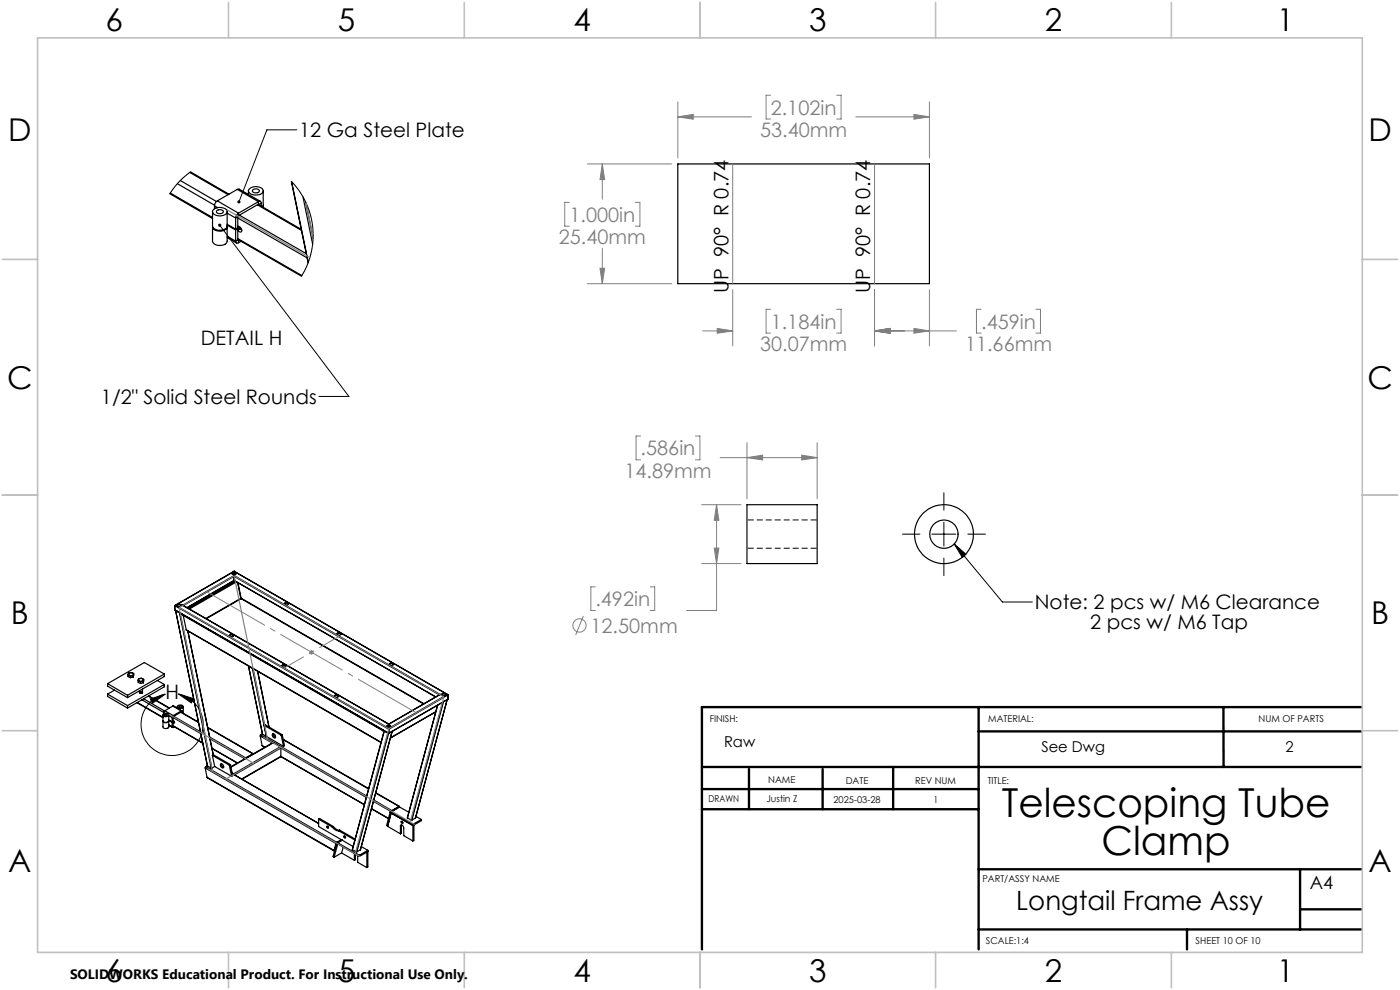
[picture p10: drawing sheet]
<svg xmlns="http://www.w3.org/2000/svg" width="297mm" height="210mm" viewBox="0 0 297 210" stroke-linecap="round" stroke-linejoin="round" font-family="sans-serif">
<g fill="none" stroke="#000" stroke-width=".25">
<path d="M37.6 39l7.9 4.5M38.3 38.3l7.6 4.4M40.3 36.6l8.1 4.7M40.4 36.5l8.2 4.7M61.8 38.5l3.6 17.3M61.9 38.6l3.5 17.1M143.8 34.8h53.4v25.4h-53.4zM36 41.1l9.1 5.2M36.1 40.9l9 5.2M45.1 48a1.4 1.4 0 0 0 1.8 1l.7-.1a.76 .76 0 0 0 .6-.9M45.1 48.1v3.1a1.8 1.8 0 0 0 3.1 0v-3.1M45.1 44.9v3a1.83 1.83 0 0 0 3.1 .2v-3.2"/>
<path d="M45.3 44.4a2.1 2.1 0 0 1 2.9 .3 1.38 1.38 0 0 1-1.8 1.1l-1-.3a.66 .66 0 0 1-.1-1.1zM45.5 43.7v.6M45.5 43.7l.7 .4M46 44.7a.86 .86 0 0 1 1.4 .2 .86 .86 0 0 1-1.5 0zM46.1 42.6l-.3 .3-.3 .8M46.1 42.6l4.5 2.6M48.2 50.4l2 1.1M48.2 47.6l1.8 1M48.2 47.8l1.8 1M48.2 45.2l1.8 1M48.2 50.1l1.8 1M50 51.1a.37 .37 0 0 0 .2 .4 .37 .37 0 0 0 .4 0"/>
<path d="M50 46.2v2.4M50 48.8v2.3M50.3 48.4l.1 .1M50.3 40.2l.5-.1 4.4 2.6M50.3 40.2l4.5 2.6M50.3 40.2l-4.2 2.4M50.4 48a.81 .81 0 0 1 .8 1.2h-.4l-.4-.4 .6-.3M50.4 50.9h.2M50.4 50.8l13.6 7.8M50.4 48.2l.6 .3M50.4 46l-.4 .2M50.4 46v2.3l-.4 .3"/>
<path d="M50.4 48.5v2.4M50.4 48.5l-.4 .3M50.4 50.9l-.4 .2M50.4 46.2l14.8 8.5M50.4 50.6l13.6 7.8M50.6 45.2l-.4 .5-.2 .5M50.6 45.7l-.2 .3M50.6 45.2v.5M50.6 50.9v.6M50.7 50.9h-.1M50.8 45.6l14.1 8.2M51 48.5l.3 .3"/>
<path d="M51.2 51.2l-.6 .3M52.7 40.5v.8M53 40a2.05 2.05 0 0 1 2.8 .3 1.32 1.32 0 0 1-1.8 1.1l-.9-.3a.61 .61 0 0 1-.1-1.1zM53.6 40.3a.9 .9 0 0 1 1.4 .2 .86 .86 0 0 1-1.4 0zM54.6 43.5l9.3 5.4M54.8 43.3l9.1 5.3M54.8 42.8a.35 .35 0 0 1 .4-.1 .35 .35 0 0 1 .2 .4M54.8 43.3l.2 .1M54.8 42.8l-4.2 2.4M54.8 42.8v.5M54.8 43.3l-4.2 2.4M55 43.4v.1"/>
<path d="M55.4 43.1l-.4 .3M55.4 43.1v.6M55.8 40.5v3l-.1 .4M55.8 43.6v.3M55.8 43.7v.3M64.3 41.8l2 10M64.9 42.9l1.5 7.6M158.5 107.1h14.9v12.4h-14.9zM37.1 129.4l45.4 26.2M37.1 128.5l45.4 26.2M37.1 129.4l45.4 26.1M37.1 128.5v.9"/>
<path d="M37.2 128.4l-.1 .1M37.2 128.4l45.3 26.1M37.2 128.4h.3M37.3 129.5h.1M37.3 129.5l6.7 33M37.3 129.5l.8 .5M37.5 128.4l.4 .2 .6-.2M37.5 128.4a.51 .51 0 0 1 .5-.3 .51 .51 0 0 1 .5 .3M37.6 128.4l.3-.1 .5 .1M38.1 130h.1M38.1 130l6.7 32.9M38.2 130l6.7 32.9"/>
<path d="M38.3 130.1l42.9 24.9M38.3 130.1l42.9 24.8M38.3 130.1h.1M38.5 128.4h.2M38.7 128.4h.1M38.7 128.4l43.8 25.2M38.9 130.6l.6 3M39.5 133.6l41.3 23.9M39.5 133.6l41.3 23.8M39.8 133.8l5.4 26.4M39.9 133.9l5.4 26.2M48.7 134.9a.59 .59 0 0 1 .8 0"/>
<path d="M48.7 134.7a.43 .43 0 0 1 .5-.2 .43 .43 0 0 1 .3 .4 .44 .44 0 0 1-.5 .2 .44 .44 0 0 1-.3-.4zM49.2 121.5h.1a.37 .37 0 0 1 .5-.2 .37 .37 0 0 1 .2 .5 .42 .42 0 0 1-.5 .1 .42 .42 0 0 1-.3-.4zM49.2 121.7l.3-.2 .6 .2M49.6 123.2l.2 .1M49.7 122.1v.2M49.7 121.2h.1M49.7 123.1h.1M49.7 121.2l-12.6 7.2M49.7 123.1l-10 5.8 10-5.8M49.7 121.2l45.3 26.1M49.7 123.1l42.7 24.7-42.7-24.7M49.7 122.1l-11 6.3"/>
<path d="M49.7 121.2l-12.5 7.2M49.7 121.2v.9M49.7 122.3v.8M49.7 121.2l45.2 26.1M49.7 122.1l43.7 25.2M49.7 122.3l-10.8 6.1M49.7 122.3l43.5 25.1M49.9 123.3l-9.9 5.7M50.2 123.4l-10 5.8M50.4 123.6l.7 3.3M50.5 123.6l.7 3.3M51.1 126.9l.1 .1"/>
<path d="M51.1 126.9l-7.4 4.3M51.2 126.9v.1M51.2 127l-7.5 4.3M51.2 127l38.7 22.3M51.2 126.9l38.8 22.4M60.4 128.1a.59 .59 0 0 1 .8 0M60.5 127.9l.1-.1a.34 .34 0 0 1 .4 0 .34 .34 0 0 1 .1 .5h-.1a.34 .34 0 0 1-.5 0 .34 .34 0 0 1 0-.4zM71.5 134.5a.63 .63 0 0 1 .9 0M71.6 134.3h.1a.38 .38 0 0 1 .4-.1 .38 .38 0 0 1 .2 .4 .39 .39 0 0 1-.5 .2 .39 .39 0 0 1-.2-.5zM22.8 147.2l4.3 2.5M22.8 147.2v.5l4.3 2.5M22.8 145v.5l4.3 2.5"/>
<path d="M22.8 145l4.3 2.5M24.3 146.4l-1.5 .8M27.1 147.5v.5M27.1 149.7v.5M27.2 143.2l.2 .1M27.2 143.2v.3l.5 .2M27.2 142.9l.2 .4M27.2 142.9v.3M27.4 143.3h.6M27.4 143.3l.3 .1M27.6 142.7l-.4 .2M27.6 142.7l.5 .1"/>
<path d="M27.7 143.4v.3M28 143.3h.3M28 143.3l-.3 .1M28.1 142.8l.2 .2M28.1 142.8l.3 .1M28.3 143.3v.3M28.3 143.6l-.6 .1M28.3 143l-.3 .3M28.3 143v.3M28.4 142.9l-.1 .1M28.4 142.9l-.1 .7M29 149l5.6 3.3"/>
<path d="M29.1 149l5.5 3.1M29.3 144.4l.3 .1M29.3 144.4v.4l.5 .2M29.4 144.2l.2 .3M29.4 144.2l-.1 .2M29.6 144.5h.5M29.6 144.5l.2 .1M29.6 146.5l.1 .3M29.6 146.9l.3-.1 .3 .2h-.6M29.6 146.7a.29 .29 0 0 0 .1 .3 .29 .29 0 0 0 .4 0M29.7 143.9l-.3 .3M29.7 143.9l.5 .1"/>
<path d="M29.7 146.7l.4 .1M29.7 147h.4M29.7 146.7l-.1 .2M29.7 146.8l-.1 .1M29.8 144.6v.4M29.9 147l.3-.1v-.2v.2l-.1 .1M30.1 146.8l.1 .1zM30.1 146.8l.1 .1M30.1 148.4l4.6 2.7M30.1 144.5l-.3 .1M30.2 144l.2 .3M30.2 146.2v.4l-.5 .2"/>
<path d="M30.2 144l.3 .1M30.4 144.5h-.3M30.4 144.5v.3M30.4 144.8l-.6 .2M30.4 144.3l-.3 .2M30.4 144.3v.2M30.5 144.1l-.1 .2M30.5 144.1l-.1 .7M30.5 148.2l4.4 2.6M31.5 147.7l4.4 2.5M31.5 147.6l4.4 2.6M33.4 144.3l1.5 .9"/>
<path d="M34.6 152.9a.68 .68 0 0 0 .6 .4 .68 .68 0 0 0 .6-.4M34.6 153v1.2a.68 .68 0 0 0 .6 .3 .68 .68 0 0 0 .6-.3v-1.2M34.6 152.9a.71 .71 0 0 0 1.2 0M34.6 151.5a.67 .67 0 0 1 1.2 .3 .69 .69 0 0 1-1.2-.3zM34.6 151.7v1.2M34.7 151.2v.2M34.7 151.2l.3 .1M34.9 145.2l-7.8 4.5M34.9 143v.5l-7.8 4.5M34.9 145.2v.5l-7.8 4.5M34.9 143l-4.3-2.5-7.8 4.5M34.9 143l-7.8 4.5"/>
<path d="M34.9 151.6l.1-.1a.25 .25 0 0 1 .3 0 .25 .25 0 0 1 .1 .3 .27 .27 0 0 1-.3 .1 .27 .27 0 0 1-.2-.3zM35 150.8l-.3 .4M35 150.8l1.8 1M35.8 153.9l.8 .4M35.8 151.7v1.2M35.8 152.7l.7 .4M35.8 152.8l.7 .4M35.8 151.8l.7 .4M35.8 153.7l.7 .5M36.5 154.2l.3 .1M36.5 152.2v.9M36.5 153.2v1"/>
<path d="M36.7 149.8l.1-.1 1.8 1.1M36.7 149.8l1.8 1M36.7 149.8l-1.7 1M36.7 153.1h.1M36.7 152.9l.3 .2-.1 .3-.2-.2 .2-.1M36.7 154l.1 .1M36.7 154l6.3 3.6M36.7 153l.2 .1M36.7 152.1l-.2 .1M36.7 152.1v.9M36.7 153.1v.9M36.7 153l-.2 .1"/>
<path d="M36.7 153.1l-.2 .1M36.7 154l-.2 .2M36.7 152.2l5.9 3.4M36.7 153.9l6.3 3.7M36.8 151.8l-.3 .4M36.8 152l-.1 .1M36.8 151.8v.2M36.8 154.1v.2M36.8 154v.1M36.9 152l5.6 3.2M36.9 153.1l.1 .1M37 154.2l-.2 .1"/>
<path d="M37.6 149.9v.3M37.6 149.8l.1-.1a.67 .67 0 0 1 1.1 .3 .69 .69 0 0 1-1.2-.2zM38 149.8a.25 .25 0 0 1 .4-.1 .25 .25 0 0 1 .1 .3 .3 .3 0 0 1-.4 .1 .3 .3 0 0 1-.1-.3zM38.3 151.1l3.8 2.1M38.4 151.1l3.7 2.1M38.5 150.8l.2 .1M38.5 151v.1M38.5 150.8l-1.7 1M38.5 150.8v.2M38.5 151l-1.7 1M38.5 151.1h.1M38.7 150.9l-.2 .2"/>
<path d="M38.7 150.9v.3M38.8 151.2v.1M38.9 149.9l-.1 1.4M38.9 151.2v.1M44.1 154.3l9.6 5.6M44.1 154.4l9.5 5.5M44.5 156.3l7.6 4.5M44.6 156.7l7.3 4.3M44.9 158.7l5.5 3.1M45 158.8l5.3 3.1M52.7 141.3l3 14.4M53.5 141.7l3 14.5"/>
<path d="M53.6 159.9h.2M53.6 159.9l-1.5 .9M53.7 141.8l2.4 12M54.6 142.4l2.4 11.8M54.7 142.4l2.4 11.8M55.2 156.1l.4 2M55.2 156.1l2.5 1.5M55.3 155.9l-.1 .2M55.3 155.9l22.5 13M55.6 158.1l.6 .4M55.7 155.7h.1M55.7 155.7l-.4 .2"/>
<path d="M55.7 155.7l.8 .5M56.1 153.9l.5 2.3 3.5 2.1M56.1 153.9l3.6 2.1M56.1 153.9l.2-.1 3.6 2M56.5 156.2h.1M57.8 155.7a.53 .53 0 0 1 .6 .3 .53 .53 0 0 1-.1 .6 .63 .63 0 0 1-.5-.9zM58 157.6l-9 5.1M58 157.6l1.4 .8M58.3 155.8l-.3-.2v.4l.4 .4M59.4 158.4l.2 .3M59.4 158.4l-9.8 5.7M59.6 158.7v1.7"/>
<path d="M59.6 158.7l18.1 10.4M59.6 158.7l-9.8 5.7M59.7 156l.4 2.3M59.8 141.3a.63 .63 0 0 1 .9 0M59.8 141.1a.47 .47 0 0 1 .5-.1 .47 .47 0 0 1 .3 .3 .47 .47 0 0 1-.4 .2 .47 .47 0 0 1-.4-.4zM59.9 155.8l-.2 .2M59.9 155.8l.5 2.4-.3 .1M60.1 156.8l18.1 10.5M60.1 156.9l18.1 10.4M70.9 147.7a.59 .59 0 0 1 .9 0M70.9 147.5a.47 .47 0 0 1 .5-.1 .47 .47 0 0 1 .4 .4 .47 .47 0 0 1-.5 .1 .47 .47 0 0 1-.4-.4zM81.2 154.9v.1"/>
<path d="M81.2 154.9h.1M81.4 154.9l-.2 .1M81.5 155.1l-6.7 25.1M81.5 155.1l.8 .4M82.1 153.9a.37 .37 0 0 1 .5-.1 .37 .37 0 0 1 .2 .4 .42 .42 0 0 1-.5 .1 .42 .42 0 0 1-.2-.4zM82.1 154.1l.2-.2 .6 .2M82.3 155.5h.1M82.3 155.5l-6.7 25.2M82.4 155.6l-6.7 25.1M82.5 154.5v.2M82.5 153.6h.1M82.5 155.5v.1"/>
<path d="M82.5 153.6v.9M82.5 154.7v.9M82.6 141a.59 .59 0 0 1 .9 0M82.6 140.8a.4 .4 0 0 1 .5-.2 .4 .4 0 0 1 .3 .5h-.1a.41 .41 0 0 1-.7-.3zM83.2 155.1l-6.8 25.2M92.4 151l-9.6 5.6M92.9 149.6l-6.5 23.9M93.4 147.3h-.1M93.4 147.3l-10.9 6.3M93.4 147.3h.3M93.7 147.3a.51 .51 0 0 0 .5 .3 .51 .51 0 0 0 .4-.3M93.7 147.3l.4-.2 .5 .2"/>
<path d="M93.7 147.4l.4-.2 .5 .2M93.9 149l-6.7 24.9M94.1 148.9l-6.7 25M94.6 147.3h.3M94.9 148.4l-6.8 25.1M94.9 147.3l.1 .1M94.9 147.3l-12.4 7.2M95 148.3l-12.5 7.3M95 148.3h.1M95 147.4l-12.5 7.3M95 148.3l-12.5 7.2M95 147.4v.9"/>
<path d="M43.5 162.9l27.8 16M43.5 162.9l.4 2M43.6 162.6l-.1 .3M43.6 162.6l27.8 16.1M43.9 164.9l27 15.6M43.9 164.9l27 15.5M44 162.4v.1M44 162.4l-.4 .2M44 162.5l.8 .4M44.8 162.9h.1M45 160.2l.5 2.4M45 160.2l3.6 2.1"/>
<path d="M45 160.2l.3-.1 3.6 2.1M45.5 162.6l-.6 .3M45.5 162.6l3.6 2.1M46.8 162a.53 .53 0 0 1 .5 .3 .53 .53 0 0 1 0 .6 .63 .63 0 0 1-.5-.9zM47 162l.1 .6 .3 .2M48.6 162.3l.5 2.4M48.9 162.2l-.3 .1M48.9 162.2l.5 2.3-.3 .2M49.2 164.1l18.4 10.6M49.2 164l.4 .1M49.6 164.1l.1 .2M52.1 160.8l-.1 .1"/>
<path d="M59.6 160.4l-8.2 4.9M59.6 160.5l17.7 10.2M59.6 160.4l17.7 10.3M59.6 160.4l-8.3 4.8M67.6 173.8v1.5l7.3 4.3M67.6 173.8l.2-.2 2.9 1.7M67.6 173.8l2.9 1.6M69.5 175.3l.2 .2M70.5 175.4a1.74 1.74 0 0 0 1.4 .8M70.7 175.3a1.48 1.48 0 0 0 1.4 .8M70.7 175.3l-.2 .1M71.3 178.9l-.4 1.5"/>
<path d="M71.4 178.8l-.4 1.5M71.4 178.8h.1M71.4 178.7l-.1 .2M71.4 178.8l1.1-.6-1.1 .6M71.4 178.8l.2 .2M71.4 178.8l-.7 2.9 .2 .1M71.6 179h.1M71.6 178.8l4.6 2.6M71.6 178.8v.2M71.6 179l4.6 2.7M71.6 179l-.7 2.8M71.9 176.2l3.4 2"/>
<path d="M72.1 176.1l-.2 .1M72.1 176.1l3.2 1.9M72.4 178.1l-1 .6M72.6 178.2l-1 .6M72.8 179.7l-.3 1.2M73.1 177.4l.2 .2M76.7 179.6l1.3 .8M78.8 171.6l3.6 2.1M78.8 171.5l3.6 2.1M79.2 170l3.7 2.1M79.3 169.7l3.8 2.2M79.7 168.2l4.9 2.9"/>
<path d="M79.7 168.2l5 2.9M82.2 175.3l2.7 1.6M82.8 172.3l.2 .2M82.8 172.3l-.8 2.8 .2 .2M82.9 172.1l.1 .4M83 172.5l-.8 2.8M83 172.5l4.6 2.6M83.1 172v.1M83.1 172.1h.1M83.1 171.9l-.2 .2M84.6 171.2h.1M84.6 171.2l-1.5 .8"/>
<path d="M84.6 171.1l.1 .1M84.6 171.1l-1.5 .8M84.6 171.2l-1.8 1.1M84.9 175.2v-.1a.46 .46 0 0 1 .6 0 .46 .46 0 0 1 .2 .5v1.7l1.9 1.1M84.9 175.2v1.7M85.1 174.2h.2a.23 .23 0 0 1 .2 .2 .23 .23 0 0 1-.2 .3zM85.2 175v.1M85.2 175.1l-.3 .1M85.2 175.1v1.6l-.3 .2M85.3 174.2l.2 .3M86.4 173.5h.1M86.4 173.5l.8 .4"/>
<path d="M86.7 172.3l-1.9-1.1-1.8 1 4.6 2.7M87.2 173.9h.2M87.6 174.9v3.5M87.6 175.1l.2-.1v3.3l-.2 .1M88.1 173.5l-.7 .4M88.2 173.2l1.2 .6M89.4 173.8l-1.8 1.1M89.4 173.8v.3l-1.8 1M70.9 180.4l.1 .1M71 180.5h.1M71 180.3v.1M72.5 180.9l2.7 1.6"/>
<path d="M72.5 180.9l-1.6 .9M74.8 180.2h.1M74.8 180.2l.8 .5M75.2 181v1.5M75.4 181.2v1.2l-.2 .1M75.6 180.7h.1M75.9 181.5v1.4l1.9 1.1M76.2 181.7l1.8-1.1-.2 .2v3.2M76.2 181.4v.3M76.4 180.3l-.7 .4M76.5 180.2l-.1 .1M78 180.4v3.5l-.2 .1"/>
<path d="M78 180.4l-1.8 1"/>
<circle cx="200.2" cy="113.3" r="2.99"/>
<circle cx="200.3" cy="113.3" r="6.3"/>
<circle cx="69.5" cy="175.5" r=".23"/>
<circle cx="73.1" cy="177.6" r=".23"/>
</g>
<g fill="none" stroke="#000" stroke-width=".21">
<path d="M40.4 36.5l-2.5 2.2-1.9 2.4M61.8 38.5l1.6 1.8 1.4 2.4 1.1 3 .4 2.2 .1 2.8-.3 2.3-.7 2.8-1.4 2.8M63 27.5h-6.4l-5.9 15.3M46.6 47.8l27.4 36.3h-6.3M191.5 113.3h3.7M197.7 113.3h5.1M200.2 104.5v3.7M200.2 110.8v5M200.2 118.4v3.7M202.4 115.4l2.5 2.2-.7 .6zM202.4 115.4l10.3 12.3h6.3M205.3 113.3h3.8"/>
<path d="M31.9 148.3l3.2-1.1-2.8 2zM37.9 147.2a6.6 6.6 0 0 1 4.1 10.1 6.6 6.6 0 0 1-10.9 .1 6.6 6.6 0 0 1 4-10.2M37.9 147.2l3.2 1-.5 .9z"/>
</g>
<path d="M158.5 116.3h14.9M173.4 110.3h-14.9" fill="none" stroke="#000" stroke-width=".21" stroke-dasharray="1.3 .6" stroke-dashoffset="-.1" stroke-linecap="butt"/>
<g fill="none" stroke="#808080" stroke-width=".21">
<path d="M124.6 34.8h17.9M127.8 34.8l.5 3.3h-1zM127.8 34.8v7.5M143.8 24.8l3.3-.5v1zM143.8 21.6v11.9M143.8 24.8h15.6M155.4 34.8v25.4M163.5 20.2h-1v5.1h1M177.5 20.2h.9v5.1h-.9M181.5 24.8h15.7M185.5 34.8v25.4M193.9 24.3l3.3 .5-3.3 .5z"/>
<path d="M197.2 21.6v11.9M120.8 42.9h-1v5.1h1M127.3 56.9h1l-.5 3.3zM127.8 52.7v7.5M134.8 42.9h.9v5.1h-.9M124.6 60.2h17.9M149.1 70.2h6.3M152.2 69.7l3.2 .5-3.2 .5zM155.4 61.4v12M163.5 65.6h-1v5.1h1M177.5 65.6h.9v5.1h-.9M185.5 70.2l3.3-.5v1z"/>
<path d="M185.5 61.4v12M185.5 70.2h17.4M193.9 69.7l3.3 .5-3.3 .5zM197.2 61.4v12M208.1 65.6h-.9v5.1h.9M219.8 65.6h.9v5.1h-.9M135.9 92.5h-1v5h1M147.5 92.5h1v5h-1M152.8 97.1h20.6M158.5 97.1l3.3-.6v1.1zM158.5 93.9v11.9M170.1 96.5l3.3 .6-3.3 .5z"/>
<path d="M173.4 93.9v11.9M148.8 119.5h8.4M148.8 107.1h8.4M151.5 116.3h1l-.5 3.2zM152 107.1l.5 3.3h-1zM152 107.1v22.4h-6.3M65.6 138.4h1M65.7 138l.7 .7M66.1 137.9v1M66.4 138l-.7 .7M123.8 130.7l-1.7 4M126.3 124.5h-1v5h1"/>
<path d="M137.9 124.5h1v5h-1"/>
<circle cx="122.9" cy="132.7" r="1.41"/>
</g>
<path d="M88.3 151.2l-44.5-25.7" fill="none" stroke="#808080" stroke-width=".21" stroke-dasharray="15.2 1.3 1.3 1.3" stroke-dashoffset="1" stroke-linecap="butt"/>
<path d="M60.2 141.7l11.7-6.7" fill="none" stroke="#808080" stroke-width=".21" stroke-dasharray="15.2 1.3 1.3 1.3" stroke-dashoffset="10.4" stroke-linecap="butt"/>
<g fill="none" stroke="#808080" stroke-width=".25">
<path d="M48.2 44.5l17.5 10.1M64.9 43l1.5 7.3M38 128.9l7.1 34.7M38 128.9l44.5 25.7M49.7 122.2l-11.7 6.7M49.7 122.2l44.5 25.6M49.7 122.2l7.1 34.7M35.8 151.5l18 10.4M55.8 156.3l32.2 18.6M59.6 158.5l-11.7 6.8M82.5 154.6l-7.1 26.5M94.2 147.8l-11.7 6.8"/>
<path d="M94.2 147.8l-7.2 26.6M44.1 163.1l32.2 18.6"/>
</g>
<g fill="none" stroke="#000" stroke-width=".5">
<path d="M207.6 150v51.4M207.6 155.1h81.2M259.5 150l.1 12.7M288.8 150h-139.9v51.4M148.9 162.7h139.9M148.9 171.7h58.6M148.9 167.4h58.7M158.9 163.2v8.5M174.5 163.2v8.5M189.5 162.7v9M207.6 197.2h81.2M207.6 184.4h81.2"/>
<path d="M251.8 197.2v4.2M275.8 184.4v12.8M275.8 192.9h13"/>
</g>
<g fill="none" stroke="#c0c0c0" stroke-width=".35">
<path d="M8 8h281v194h-281zM48.5 .5v7.5M98.5 .5v7.5M148.5 .5v7.5M198.5 .5v7.5M248.5 .5v7.5M.5 55h7.5M289 55h7.5M.5 105h7.5M289 105h7.5M.5 155h7.5M289 155h7.5"/>
<path d="M48.5 202v7.5M98.5 202v7.5M148.5 202v7.5M198.5 202v7.5M248.5 202v7.5"/>
</g>
<path d="M31.9 148.3l3.2-1.1-2.8 2zM37.9 147.2l3.2 1-.5 .9zM50.4 42.6a.33 .33 0 0 0 .2 .5l.1-.3-.1 .3a.34 .34 0 0 0 .4-.3 .34 .34 0 0 0-.6-.2zM46.4 47.5a.34 .34 0 0 0 .1 .6 .34 .34 0 0 0 .4-.4 .34 .34 0 0 0-.5-.2l.2 .3zM202.4 115.4l2.5 2.2-.7 .6z" fill="#000"/>
<path d="M170.1 96.5l3.3 .6-3.3 .5zM158.5 97.1l3.3-.6v1.1zM151.5 116.3h1l-.5 3.2zM152 107.1l.5 3.3h-1zM193.9 24.3l3.3 .5-3.3 .5zM143.8 24.8l3.3-.5v1zM127.8 34.8l.5 3.3h-1zM127.3 56.9h1l-.5 3.3zM185.5 70.2l3.3-.5v1zM193.9 69.7l3.3 .5-3.3 .5zM152.2 69.7l3.2 .5-3.2 .5zM185.5 70.2l3.3-.5v1z" fill="#808080"/>
<g font-size="8.5">
<text x="212.5" y="173.3">Telescoping Tube</text>
<text x="233.7" y="181.4">Clamp</text>
</g>
<g font-size="6.7">
<text x="22.4" y="6.6">6</text>
<text x="71.7" y="6.6">5</text>
<text x="121.7" y="6.6">4</text>
<text x="171.7" y="6.6">3</text>
<text x="221.7" y="6.6">2</text>
<text x="270.9" y="6.6">1</text>
<text x="1.7" y="29.9">D</text>
<text x="290.3" y="29.9">D</text>
<text x="1.5" y="82.4">C</text>
<text x="290.1" y="82.4">C</text>
<text x="2.3" y="132.4">B</text>
<text x="290.9" y="132.4">B</text>
<text x="1.7" y="184.9">A</text>
<text x="290.3" y="184.9">A</text>
<text x="22.4" y="208.2">6</text>
<text x="71.7" y="208.2">5</text>
<text x="121.7" y="208.2">4</text>
<text x="171.7" y="208.2">3</text>
<text x="221.7" y="208.2">2</text>
<text x="270.9" y="208.2">1</text>
</g>
<text font-size="5.6" x="215.6" y="193.1">Longtail Frame Assy</text>
<g font-size="4.2">
<text x="63.5" y="29.1">12 Ga Steel Plate</text>
<text x="154.5" y="62.2" transform="rotate(-90 154.5 62.2)">UP 90° R 0.74</text>
<text x="184.6" y="62.2" transform="rotate(-90 184.6 62.2)">UP 90° R 0.74</text>
<text x="42.6" y="73.1">DETAIL H</text>
<text x="21.4" y="85.7">1/2&quot; Solid Steel Rounds</text>
<text x="219.5" y="129.3">Note: 2 pcs w/ M6 Clearance</text>
<text x="231.3" y="133.4">2 pcs w/ M6 Tap</text>
<text x="35.1" y="148.3">H</text>
</g>
<g font-size="4.2" fill="#808080">
<text x="161.2" y="29.1">53.40mm</text>
<text x="163.5" y="24.3">2.102in</text>
<text x="120.8" y="47">1.000in</text>
<text x="118.5" y="51.8">25.40mm</text>
<text x="163.5" y="69.7">1.184in</text>
<text x="208.1" y="69.7">.459in</text>
<text x="161.2" y="74.5">30.07mm</text>
<text x="204.7" y="74.5">11.66mm</text>
<text x="132.5" y="101.3">14.89mm</text>
<text x="135.9" y="96.6">.586in</text>
<text x="126.3" y="128.6">.492in</text>
<text x="125.3" y="134.3">12.50mm</text>
</g>
<text font-size="3.9" x="277.9" y="188.5">A4</text>
<g font-size="3.2">
<text x="153.6" y="158.5">Raw</text>
<text x="220.9" y="159.6">See Dwg</text>
<text x="272.7" y="159.6">2</text>
</g>
<text font-size="2.9" x="14.9" y="207.6">SOLIDWORKS Educational Product. For Instructional Use Only.</text>
<g font-size="2">
<text x="150.6" y="153.2">FINISH:</text>
<text x="209.7" y="153.2">MATERIAL:</text>
<text x="267" y="153.2">NUM OF PARTS</text>
<text x="163" y="166.1">NAME</text>
<text x="179.4" y="166.3">DATE</text>
<text x="194.1" y="166.3">REV NUM</text>
<text x="209.5" y="166.3">TITLE:</text>
<text x="150.3" y="170.1">DRAWN</text>
<text x="162.6" y="170.1">Justin Z</text>
<text x="176.8" y="170.4">2025-03-28</text>
<text x="198" y="170.4">1</text>
<text x="208.4" y="187.1">PART/ASSY NAME</text>
<text x="209.2" y="200.3">SCALE:1:4</text>
<text x="253.7" y="200.3">SHEET 10 OF 10</text>
</g>
</svg>
